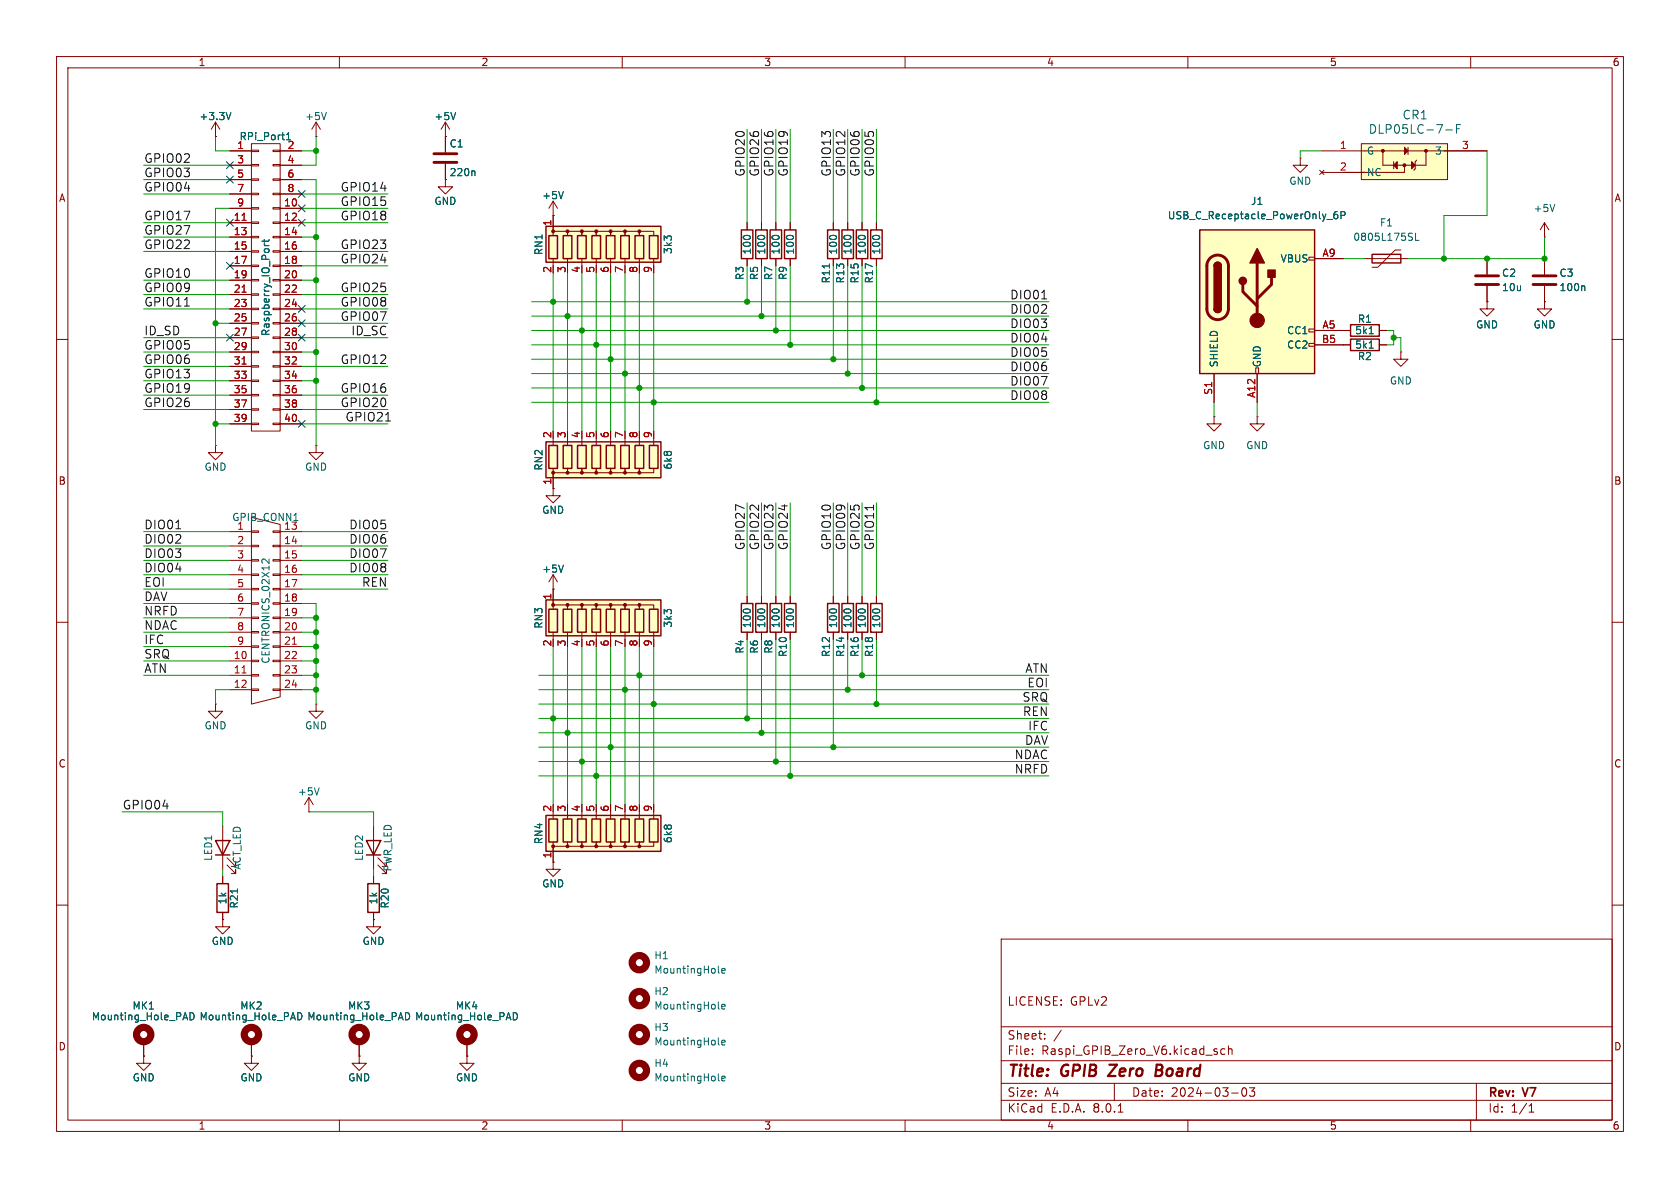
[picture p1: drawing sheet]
<svg xmlns="http://www.w3.org/2000/svg" width="297mm" height="210mm" viewBox="0 0 297 210" stroke-linecap="round" stroke-linejoin="round" font-family="sans-serif">
<g fill="none" stroke="#840000" stroke-width=".18">
<path d="M10 10h277v190h-277zM12 12h273v186h-273zM60 10v2M110 10v2M160 10v2M210 10v2M260 10v2M40.6 26.7h3.8M40.6 36.8h3.8M40.6 39.4h3.8M40.6 29.2h3.8M40.6 31.8h3.8"/>
<path d="M40.6 34.3h3.8M44.4 39.2h1.3v.3h-1.3zM44.4 36.7h1.3v.3h-1.3zM44.4 34.2h1.3v.2h-1.3zM44.4 31.6h1.3v.3h-1.3zM44.4 29.1h1.3v.2h-1.3zM44.4 26.5h1.3v.3h-1.3zM44.4 25.4h5.1v50.8h-5.1zM48.3 39.2h1.2v.3h-1.2zM48.3 36.7h1.2v.3h-1.2zM48.3 34.2h1.2v.2h-1.2zM48.3 31.6h1.2v.3h-1.2z"/>
<path d="M48.3 29.1h1.2v.2h-1.2zM48.3 26.5h1.2v.3h-1.2zM49.5 26.7h3.8M49.5 36.8h3.8M49.5 39.4h3.8M49.5 29.2h3.8M49.5 31.8h3.8M49.5 34.3h3.8M134.6 39.4v1.2M10 60h2M40.6 41.9h3.8M40.6 44.5h3.8"/>
<path d="M40.6 47h3.8M40.6 49.5h3.8M40.6 52.1h3.8M40.6 54.6h3.8M40.6 57.2h3.8M40.6 59.7h3.8M44.4 59.6h1.3v.2h-1.3zM44.4 57h1.3v.3h-1.3zM44.4 54.5h1.3v.2h-1.3zM44.4 51.9h1.3v.3h-1.3zM44.4 49.4h1.3v.3h-1.3zM44.4 46.9h1.3v.2h-1.3z"/>
<path d="M44.4 44.3h1.3v.3h-1.3zM44.4 41.8h1.3v.2h-1.3zM48.3 59.6h1.2v.2h-1.2zM48.3 57h1.2v.3h-1.2zM48.3 54.5h1.2v.2h-1.2zM48.3 51.9h1.2v.3h-1.2zM48.3 49.4h1.2v.3h-1.2zM48.3 46.9h1.2v.2h-1.2zM48.3 44.3h1.2v.3h-1.2zM48.3 41.8h1.2v.2h-1.2zM49.5 41.9h3.8M49.5 44.5h3.8"/>
<path d="M49.5 47h3.8M49.5 49.5h3.8M49.5 52.1h3.8M49.5 54.6h3.8M49.5 57.2h3.8M49.5 59.7h3.8M134.6 45.7v1.3M285 60h2M40.6 62.2h3.8M40.6 64.8h3.8M40.6 67.3h3.8M40.6 69.9h3.8"/>
<path d="M40.6 72.4h3.8M40.6 74.9h3.8M44.4 74.8h1.3v.3h-1.3zM44.4 72.3h1.3v.2h-1.3zM44.4 69.7h1.3v.3h-1.3zM44.4 67.2h1.3v.2h-1.3zM44.4 64.6h1.3v.3h-1.3zM44.4 62.1h1.3v.3h-1.3zM48.3 74.8h1.2v.3h-1.2zM48.3 72.3h1.2v.2h-1.2zM48.3 69.7h1.2v.3h-1.2zM48.3 67.2h1.2v.2h-1.2z"/>
<path d="M48.3 64.6h1.2v.3h-1.2zM48.3 62.1h1.2v.3h-1.2zM49.5 62.2h3.8M49.5 64.8h3.8M49.5 67.3h3.8M49.5 69.9h3.8M49.5 72.4h3.8M49.5 74.9h3.8M10 110h2M285 110h2M10 160h2M97.8 152.4v1.3h1.3l-1.3 1.2-1.3-1.2h1.3"/>
<path d="M97.8 152.4h.1M285 160h2M177 166h108v32h-108zM25.4 186.7v1.3h1.3l-1.3 1.2-1.3-1.2h1.3M25.4 186.7h.1M25.4 184.2v2.5M44.4 186.7v1.3h1.3l-1.3 1.2-1.2-1.2h1.2M44.4 186.7h.1M44.4 184.2v2.5M60 198v2M63.5 186.7v1.3h1.3l-1.3 1.2-1.3-1.2h1.3M63.5 186.7h.1"/>
<path d="M63.5 184.2v2.5M82.5 186.7v1.3h1.3l-1.3 1.2-1.2-1.2h1.2M82.5 186.7h.1M82.5 184.2v2.5M110 198v2M160 198v2M177 194.5h108M177 191.5h108M177 187.5h108M177 181.5h108M182.5 186.3v.1M182.5 185.5v.1"/>
<path d="M184.7 183.6v.1M184.7 182.8v.1M187.6 182.1l-1.3 2M197 191.5v3M197.7 196.6h.8M210 198v2M215.2 186v.3M216.5 185.5l-.4-.1-.3 .3v.4l.2 .2h.5M217.2 185.5l.2-.1 .3 .1 .1 .9M217.2 184.9v1.5M217.7 193.2h1.2M219.7 192.4l.2-.1a.81 .81 0 0 1 .6 .6 .81 .81 0 0 1-.3 .8l-.2 .1a.81 .81 0 0 1-.3-1.4z"/>
<path d="M220.9 192.3h.9l-.5 .6 .4 .1v.7l-.2 .1h-.4l-.2-.1M260 198v2M261 191.5v6.5M270.3 196.6h.9M270.3 195.5l.4-.4v1.5"/>
</g>
<path d="M197.5 188.2l-1.6 2h1.3M204.4 189.2h.7M205.1 189.2l.2 .1M205.2 188.2h-.7l-.2 2 .9-.1M205.3 189.1l-.2 .1" fill="none" stroke="#840000" stroke-width=".4"/>
<path d="M133.6 40.6h2v5.1h-2z" fill="none" stroke="#840000" stroke-width=".25"/>
<path d="M42.8 39h.7M42.8 51.7h.7M42.8 64.4h.7" fill="none" stroke="#a90000" stroke-width=".18"/>
<g fill="none" stroke="#006464" stroke-width=".18">
<path d="M50.6 23.8l.4-.4v1.3M46.7 43.4h.9M46.7 43.1l.3 .3M46.7 42.3v.5M47.6 42.3l-.2 .3h-1.1M33.6 179a.64 .64 0 0 1 .7 .6 .64 .64 0 0 1-.7 .7zM52.6 179a.64 .64 0 0 1 .8 .6 .64 .64 0 0 1-.8 .7zM71.7 179a.64 .64 0 0 1 .7 .6 .64 .64 0 0 1-.7 .7zM90.7 179a.64 .64 0 0 1 .8 .6 .64 .64 0 0 1-.8 .7zM127 178.2l.2 .2M127.6 178l.6-.2-.1-.2-.3-.1-.2 .2 .1 .6h.4M127 190.9l.2 .2"/>
<path d="M127.6 190.7l.6-.2-.1-.2-.3-.1-.2 .2 .1 .6h.4"/>
</g>
<g fill="none" stroke="#840000" stroke-width="1.3">
<circle cx="113" cy="176.5" r="1.27"/>
<circle cx="25.4" cy="182.9" r="1.27"/>
<circle cx="44.4" cy="182.9" r="1.27"/>
<circle cx="63.5" cy="182.9" r="1.27"/>
<circle cx="82.5" cy="182.9" r="1.27"/>
<circle cx="113" cy="189.2" r="1.27"/>
</g>
<path d="M96.5 144.1h20.3v6.4h-20.3z" fill="#ffffc2"/>
<g fill="none" stroke="#840000" stroke-width=".25">
<path d="M38.1 148.6h2.5l-1.2 2.5zM38.1 151.1h2.5M38.4 156.2h2v5.1h-2zM64.8 148.6h2.5l-1.3 2.5zM64.8 151.1h2.5M65 156.2h2.1v5.1h-2.1zM96.5 144.1h20.3v6.4h-20.3zM97 144.8h1.6v4h-1.6zM99.6 144.8h1.5v4h-1.5zM102.1 144.8h1.5v4h-1.5zM104.6 144.8h1.6v4h-1.6zM107.2 144.8h1.5v4h-1.5z"/>
<path d="M109.7 144.8h1.6v4h-1.6zM112.3 144.8h1.5v4h-1.5zM114.8 144.8h1.5v4h-1.5z"/>
</g>
<g fill="#840000" stroke="#840000" stroke-width=".18">
<circle cx="97.8" cy="149.6" r=".25"/>
<circle cx="100.3" cy="149.6" r=".25"/>
<circle cx="102.9" cy="149.6" r=".25"/>
<circle cx="105.4" cy="149.6" r=".25"/>
<circle cx="107.9" cy="149.6" r=".25"/>
<circle cx="110.5" cy="149.6" r=".25"/>
<circle cx="113" cy="149.6" r=".25"/>
</g>
<g fill="none" stroke="#840000" stroke-width=".18">
<path d="M38.1 24.1h.1M38.1 21.6l-.8 1.3M38.1 21.6v2.5M38.1 21.6l.8 1.3M55.9 24.1h.1M55.9 21.6l-.8 1.3M55.9 21.6v2.5M55.9 21.6l.7 1.3M78.7 24.1h.1M78.7 31.8v1.2h1.3l-1.3 1.3-1.2-1.3h1.2M78.7 31.8h.1M78.7 21.6l-.7 1.3"/>
<path d="M78.7 21.6v5.3M78.7 29v2.8M78.7 21.6l.8 1.3M97.8 104.1h.1M97.8 101.6v2.5M97.8 101.6l-.8 1.3M97.8 101.6l.8 1.3M39.4 146.1v7.6M39.4 154.9v1.3M40.1 152.9l1.6 1.5v-.7v.7h-.8M40.1 151.6l1.6 1.6v-.8v.8h-.8M54.6 143.5h.1"/>
<path d="M54.6 141l-.8 1.2M54.6 141v2.5M54.6 141l.8 1.2M66 146.1v7.6M66 154.9v1.3M66.8 152.9l1.5 1.5v-.7v.7h-.7M66.8 151.6l1.5 1.6v-.8v.8h-.7M97.8 148.8v.8h2.5v-.8v.8h2.6v-.8v.8h2.5v-.8v.8h2.5v-.8v.8h2.6v-.8v.8h2.5v-.8v.8h2.6v-.8M97.8 143.5v1.3M97.8 149.9v2.5M100.3 143.5v1.3M102.9 143.5v1.3"/>
<path d="M105.4 143.5v1.3M107.9 143.5v1.3M110.5 143.5v1.3M113 143.5v1.3M115.6 143.5v1.3M39.4 162.6v1.2h1.2l-1.2 1.3-1.3-1.3h1.3M39.4 162.6h.1M39.4 161.3v1.3M66 162.6v1.2h1.3l-1.3 1.3-1.2-1.3h1.2M66 162.6h.1M66 161.3v1.3"/>
</g>
<g fill="none" stroke="#840000" stroke-width="1.3">
<circle cx="113" cy="170.2" r="1.27"/>
<circle cx="113" cy="182.9" r="1.27"/>
</g>
<path d="M40.8 19.9l-.4 1.3M57.7 19.9l-.4 1.3M80.6 19.9l-.5 1.3M83.8 30.2l.2 .2v.7M99.6 99.9l-.4 1.3M56.4 139.3l-.4 1.2M42 157.1v.8M127 171.8l.2 .2M127.6 171.6l.6-.1-.1-.3h-.3l-.2 .2 .1 .6h.4M127 184.5l.2 .2M127.6 184.3l.6-.1-.1-.3h-.3l-.2 .2 .1 .6h.4" fill="none" stroke="#006464" stroke-width=".18"/>
<path d="M76.7 28.7h4.1M76.7 27.2h4.1" fill="none" stroke="#840000" stroke-width=".51"/>
<path d="M96.5 106h20.3v6.4h-20.3z" fill="#ffffc2"/>
<path d="M96.5 106h20.3v6.4h-20.3zM97 107.7h1.6v4.1h-1.6zM99.6 107.7h1.5v4.1h-1.5zM102.1 107.7h1.5v4.1h-1.5zM104.6 107.7h1.6v4.1h-1.6zM107.2 107.7h1.5v4.1h-1.5zM109.7 107.7h1.6v4.1h-1.6zM112.3 107.7h1.5v4.1h-1.5zM114.8 107.7h1.5v4.1h-1.5z" fill="none" stroke="#840000" stroke-width=".25"/>
<g fill="#840000" stroke="#840000" stroke-width=".18">
<circle cx="97.8" cy="106.9" r=".25"/>
<circle cx="100.3" cy="106.9" r=".25"/>
<circle cx="102.9" cy="106.9" r=".25"/>
<circle cx="105.4" cy="106.9" r=".25"/>
<circle cx="107.9" cy="106.9" r=".25"/>
<circle cx="110.5" cy="106.9" r=".25"/>
<circle cx="113" cy="106.9" r=".25"/>
</g>
<path d="M97.8 86.4v1.2h1.3l-1.3 1.3-1.3-1.3h1.3M97.8 86.4h.1M97.8 107.7v-.8h2.5v.8v-.8h2.6v.8v-.8h2.5v.8v-.8h2.5v.8v-.8h2.6v.8v-.8h2.5v.8v-.8h2.6v.8M97.8 104.1v2.6M97.8 111.8v1.2M100.3 111.8v1.2M102.9 111.8v1.2M105.4 111.8v1.2M107.9 111.8v1.2M110.5 111.8v1.2M113 111.8v1.2M115.6 111.8v1.2" fill="none" stroke="#840000" stroke-width=".18"/>
<path d="M96.5 78.1h20.3v6.4h-20.3z" fill="#ffffc2"/>
<path d="M96.5 78.1h20.3v6.4h-20.3zM97 78.7h1.6v4.1h-1.6zM99.6 78.7h1.5v4.1h-1.5zM102.1 78.7h1.5v4.1h-1.5zM104.6 78.7h1.6v4.1h-1.6zM107.2 78.7h1.5v4.1h-1.5zM109.7 78.7h1.6v4.1h-1.6zM112.3 78.7h1.5v4.1h-1.5zM114.8 78.7h1.5v4.1h-1.5z" fill="none" stroke="#840000" stroke-width=".25"/>
<g fill="#840000" stroke="#840000" stroke-width=".18">
<circle cx="97.8" cy="83.6" r=".25"/>
<circle cx="100.3" cy="83.6" r=".25"/>
<circle cx="102.9" cy="83.6" r=".25"/>
<circle cx="105.4" cy="83.6" r=".25"/>
<circle cx="107.9" cy="83.6" r=".25"/>
<circle cx="110.5" cy="83.6" r=".25"/>
<circle cx="113" cy="83.6" r=".25"/>
</g>
<g fill="none" stroke="#840000" stroke-width=".18">
<path d="M97.8 38.1h.1M97.8 35.6v2.5M97.8 35.6l-.8 1.2M97.8 35.6l.8 1.2M97.8 77.5v1.2M100.3 77.5v1.2M102.9 77.5v1.2M105.4 77.5v1.2M107.9 77.5v1.2M110.5 77.5v1.2M113 77.5v1.2M115.6 77.5v1.2"/>
<path d="M97.8 82.8v.8h2.5v-.8v.8h2.6v-.8v.8h2.5v-.8v.8h2.5v-.8v.8h2.6v-.8v.8h2.5v-.8v.8h2.6v-.8M97.8 83.8v2.6"/>
</g>
<path d="M99.6 33.9l-.4 1.2" fill="none" stroke="#006464" stroke-width=".18"/>
<path d="M96.5 40h20.3v6.4h-20.3z" fill="#ffffc2"/>
<path d="M96.5 40h20.3v6.4h-20.3zM97 41.7h1.6v4h-1.6zM99.6 41.7h1.5v4h-1.5zM102.1 41.7h1.5v4h-1.5zM104.6 41.7h1.6v4h-1.6zM107.2 41.7h1.5v4h-1.5zM109.7 41.7h1.6v4h-1.6zM112.3 41.7h1.5v4h-1.5zM114.8 41.7h1.5v4h-1.5zM138.7 40.6h2v5.1h-2zM153.9 40.6h2.1v5.1h-2.1z" fill="none" stroke="#840000" stroke-width=".25"/>
<g fill="#840000" stroke="#840000" stroke-width=".18">
<circle cx="97.8" cy="40.9" r=".25"/>
<circle cx="100.3" cy="40.9" r=".25"/>
<circle cx="102.9" cy="40.9" r=".25"/>
<circle cx="105.4" cy="40.9" r=".25"/>
<circle cx="107.9" cy="40.9" r=".25"/>
<circle cx="110.5" cy="40.9" r=".25"/>
<circle cx="113" cy="40.9" r=".25"/>
</g>
<g fill="none" stroke="#840000" stroke-width=".18">
<path d="M97.8 38.1v2.5M139.7 39.4v1.2M154.9 39.4v1.2M97.8 41.7v-.8h2.5v.8v-.8h2.6v.8v-.8h2.5v.8v-.8h2.5v.8v-.8h2.6v.8v-.8h2.5v.8v-.8h2.6v.8M97.8 45.7v1.3M100.3 45.7v1.3M102.9 45.7v1.3M105.4 45.7v1.3M107.9 45.7v1.3M110.5 45.7v1.3M113 45.7v1.3M115.6 45.7v1.3"/>
<path d="M139.7 45.7v1.3M154.9 45.7v1.3M262.9 53.3v1.3h1.3l-1.3 1.3-1.3-1.3h1.3M262.9 53.3h.1M262.9 45.7v2.8M262.9 50.5v2.8M38.1 78.7v1.3h1.3l-1.3 1.3-1.3-1.3h1.3M38.1 78.7h.1M55.9 78.7v1.3h1.2l-1.2 1.3-1.3-1.3h1.3M55.9 78.7h.1M214.6 73.7v1.2h1.3l-1.3 1.3-1.2-1.3h1.2M214.6 73.7h.1"/>
<path d="M40.6 94h3.8M40.6 96.5h3.8M40.6 99.1h3.8M44.4 98.9h1.3v.3h-1.3zM44.4 96.4h1.3v.2h-1.3zM44.4 93.9h1.3v.2h-1.3zM44.4 91.4l5.1 1.3v30.5l-5.1 1.3zM48.3 98.9h1.2v.3h-1.2zM48.3 96.4h1.2v.2h-1.2zM48.3 93.9h1.2v.2h-1.2zM49.5 94h3.8M49.5 96.5h3.8"/>
<path d="M49.5 99.1h3.8M40.6 116.8h3.8M40.6 119.4h3.8M40.6 101.6h3.8M40.6 104.1h3.8M40.6 106.7h3.8M40.6 109.2h3.8M40.6 111.8h3.8M40.6 114.3h3.8M44.4 119.3h1.3v.2h-1.3zM44.4 116.7h1.3v.3h-1.3zM44.4 114.2h1.3v.2h-1.3z"/>
<path d="M44.4 111.6h1.3v.3h-1.3zM44.4 109.1h1.3v.2h-1.3zM44.4 106.6h1.3v.2h-1.3zM44.4 104h1.3v.3h-1.3zM44.4 101.5h1.3v.2h-1.3zM48.3 119.3h1.2v.2h-1.2zM48.3 116.7h1.2v.3h-1.2zM48.3 114.2h1.2v.2h-1.2zM48.3 111.6h1.2v.3h-1.2zM48.3 109.1h1.2v.2h-1.2zM48.3 106.6h1.2v.2h-1.2zM48.3 104h1.2v.3h-1.2z"/>
<path d="M48.3 101.5h1.2v.2h-1.2zM49.5 116.8h3.8M49.5 119.4h3.8M49.5 101.6h3.8M49.5 104.1h3.8M49.5 106.7h3.8M49.5 109.2h3.8M49.5 111.8h3.8M49.5 114.3h3.8M38.1 124.5v1.2h1.3l-1.3 1.3-1.3-1.3h1.3M38.1 124.5h.1M40.6 121.9h3.8"/>
<path d="M44.4 121.8h1.3v.2h-1.3zM48.3 121.8h1.2v.2h-1.2zM49.5 121.9h3.8M55.9 124.5v1.2h1.2l-1.2 1.3-1.3-1.3h1.3M55.9 124.5h.1"/>
</g>
<path d="M42.8 119h.7M51.7 113.9h.7" fill="none" stroke="#a90000" stroke-width=".18"/>
<path d="M47.6 98.8v.8l-.9-.8-.3 .1-.1 .5M51.9 92h.8" fill="none" stroke="#006464" stroke-width=".18"/>
<path d="M260.9 50.3h4M260.9 48.8h4" fill="none" stroke="#840000" stroke-width=".51"/>
<path d="M212.1 40.6h20.3v25.4h-20.3z" fill="#ffffc2"/>
<g fill="none" stroke="#840000" stroke-width=".18">
<path d="M132.1 39.4v1.2M137.2 39.4v1.2M147.3 39.4v1.2M149.9 39.4v1.2M152.4 39.4v1.2M132.1 45.7v1.3M137.2 45.7v1.3M147.3 45.7v1.3M149.9 45.7v1.3M152.4 45.7v1.3M231.4 58.2h1v.5h-1zM231.4 45.5h1v.5h-1z"/>
<path d="M232.4 58.4h6.4M232.4 45.7h5.1M241.3 45.7h7.6M243.8 58.4h1.3M247.6 44.2h-1l-3 3h-1M214.6 66v5.1M222 65h.5v1h-.5zM222.2 73.7v1.2h1.3l-1.3 1.3-1.2-1.3h1.2M222.2 73.7h.1M222.2 66v5.1M231.4 60.7h1v.5h-1zM232.4 61h6.4"/>
<path d="M243.8 61h1.3M247.6 62.2v1.3h1.3l-1.3 1.3-1.2-1.3h1.2M247.6 62.2h.1M132.1 105.4v1.3M132.1 111.8v1.2M134.6 105.4v1.3M134.6 111.8v1.2M137.2 105.4v1.3M137.2 111.8v1.2M139.7 105.4v1.3M139.7 111.8v1.2M147.3 105.4v1.3"/>
<path d="M147.3 111.8v1.2M149.9 105.4v1.3M149.9 111.8v1.2M152.4 105.4v1.3M152.4 111.8v1.2M154.9 105.4v1.3M154.9 111.8v1.2"/>
</g>
<g fill="none" stroke="#840000" stroke-width=".25">
<path d="M131.1 40.6h2v5.1h-2zM136.1 40.6h2.1v5.1h-2.1zM146.3 40.6h2v5.1h-2zM148.8 40.6h2.1v5.1h-2.1zM151.4 40.6h2v5.1h-2zM212.1 40.6h20.3v25.4h-20.3zM214.6 54.6a.64 .64 0 0 0 .7 .6 .64 .64 0 0 0 .6-.6M214.6 47a.64 .64 0 0 1 .7-.6 .64 .64 0 0 1 .6 .6M238.8 59.9h5v2.1h-5zM238.8 57.4h5v2h-5zM242.6 45h5v1.5h-5zM131.1 106.7h2v5.1h-2z"/>
<path d="M133.6 106.7h2v5.1h-2zM136.1 106.7h2.1v5.1h-2.1zM138.7 106.7h2v5.1h-2zM146.3 106.7h2v5.1h-2zM148.8 106.7h2.1v5.1h-2.1zM151.4 106.7h2v5.1h-2zM153.9 106.7h2.1v5.1h-2.1z"/>
</g>
<path d="M213.9 45.7a1.91 1.91 0 0 1 2.1-.5 1.91 1.91 0 0 1 1.2 1.8v7.6a1.91 1.91 0 0 1-1.9 1.9 1.91 1.91 0 0 1-1.9-1.9v-7.8l.1-.6zM219.7 50.3v1.3l2.5 2.5M222.2 46.5v10.1M224.8 49v1.3l-2.6 2.5" fill="none" stroke="#840000" stroke-width=".51"/>
<g fill="#840000" stroke="#840000" stroke-width=".25">
<path d="M214.6 54.6h1.3a.64 .64 0 0 1-.6 .6 .64 .64 0 0 1-.7-.6z"/>
<path d="M214.6 47h1.3v7.6h-1.3z"/>
<path d="M214.8 46.5a.64 .64 0 0 1 .7-.1 .64 .64 0 0 1 .4 .6h-1.3z"/>
<path d="M222.2 43.9l1.3 2.6h-2.5z"/>
<path d="M224.2 47.8h1.2v1.2h-1.2z"/>
<circle cx="219.7" cy="49.7" r=".63"/>
</g>
<circle cx="222.2" cy="56.6" r="1.27" fill="#840000" stroke="#840000" stroke-width=".18"/>
<path d="M234.6 38.8h1M236.4 37.4l-.4 .1a.86 .86 0 0 0 0 1.2l.5-.1v-.5l-.2-.2-.4 .1-.1 .1M237.1 38.1l.6-.1 .1-.2-.1-.3-.6-.1v1.3M146.6 46.7v.7M242.1 59h.7M250.3 41.2v1.3h.6M242.1 61.5h.7" fill="none" stroke="#006464" stroke-width=".18"/>
<path d="M240.7 25.4h15.2v6.4h-15.2z" fill="#ffffc2"/>
<g fill="none" stroke="#840000" stroke-width=".18">
<path d="M38.1 24.1h.1M40.6 26.7h3.8M40.6 29.2h3.8M40.6 36.8h3.8M40.6 39.4h3.8M40.6 31.8h3.8M40.6 34.3h3.8M49.5 26.7h3.8M49.5 29.2h3.8M49.5 36.8h3.8M49.5 39.4h3.8M49.5 31.8h3.8"/>
<path d="M49.5 34.3h3.8M78.7 31.8h.1M78.7 24.1h.1M78.7 24.1v2.8M78.7 29v2.8M97.8 38.1h.1M97.8 38.1v2.5M132.1 39.4v1.2M134.6 39.4v1.2M137.2 39.4v1.2M139.7 39.4v1.2M147.3 39.4v1.2"/>
<path d="M149.9 39.4v1.2M152.4 39.4v1.2M154.9 39.4v1.2M229.9 27.9v1.3h1.2l-1.2 1.3-1.3-1.3h1.3M229.9 27.9h.1M233.3 30.1l.8 .8M233.7 26.7h29.2M234.1 30.1l-.8 .8M240.7 25.4h15.2v6.4h-15.2zM244.5 26.7v2.5h7.6v-2.5M246.4 28.6v1.2M248.3 29.2v1.3h-14.6"/>
<path d="M248.9 26v1.3M250.4 28.3l-.2 .3v1.2l-.3 .3M273 39.4v2.5M273 39.4l-.7 1.2M273 39.4l.8 1.2M40.6 41.9h3.8M40.6 44.5h3.8M40.6 47h3.8M40.6 49.5h3.8M40.6 52.1h3.8M40.6 54.6h3.8M40.6 57.2h3.8"/>
<path d="M40.6 59.7h3.8M49.5 41.9h3.8M49.5 44.5h3.8M49.5 47h3.8M49.5 49.5h3.8M49.5 52.1h3.8M49.5 54.6h3.8M49.5 57.2h3.8M49.5 59.7h3.8M132.1 45.7v1.3M134.6 45.7v1.3M137.2 45.7v1.3"/>
<path d="M139.7 45.7v1.3M147.3 45.7v1.3M149.9 45.7v1.3M152.4 45.7v1.3M154.9 45.7v1.3M232.4 58.4h6.4M232.4 45.7h5.1M243.8 58.4h1.3M262.9 53.3h.1M262.9 45.7v2.8M262.9 50.5v2.8M273 41.9h.1"/>
<path d="M273 53.3v1.3h1.3l-1.3 1.3-1.2-1.3h1.2M273 53.3h.1M273 45.7v2.8M273 50.5v2.8M40.6 62.2h3.8M40.6 64.8h3.8M40.6 67.3h3.8M40.6 69.9h3.8M40.6 72.4h3.8M40.6 74.9h3.8M49.5 62.2h3.8M49.5 64.8h3.8"/>
<path d="M49.5 67.3h3.8M49.5 69.9h3.8M49.5 72.4h3.8M49.5 74.9h3.8M214.6 66v5.1M222.2 66v5.1M232.4 61h6.4M243.8 61h1.3M97.8 86.4h.1M97.8 83.8v2.6M97.8 104.1h.1M97.8 104.1v2.6"/>
<path d="M132.1 105.4v1.3M132.1 111.8v1.2M134.6 105.4v1.3M134.6 111.8v1.2M137.2 105.4v1.3M137.2 111.8v1.2M139.7 105.4v1.3M139.7 111.8v1.2M147.3 105.4v1.3M147.3 111.8v1.2M149.9 105.4v1.3M149.9 111.8v1.2"/>
<path d="M152.4 105.4v1.3M152.4 111.8v1.2M154.9 105.4v1.3M154.9 111.8v1.2M39.4 154.9v1.3M66 154.9v1.3M97.8 152.4h.1M97.8 149.9v2.5M39.4 162.6h.1M39.4 161.3v1.3M66 162.6h.1M66 161.3v1.3"/>
<path d="M25.4 186.7h.1M25.4 184.2v2.5M44.4 186.7h.1M44.4 184.2v2.5M63.5 186.7h.1M63.5 184.2v2.5M82.5 186.7h.1M82.5 184.2v2.5"/>
</g>
<g fill="#840000" stroke="#840000" stroke-width=".18">
<path d="M248.3 26l.6 .7-.6 .6z"/>
<path d="M249.6 28.6l.6 .6-.6 .6z"/>
<path d="M246.4 29.2l.6-.6v1.2z"/>
<circle cx="244.5" cy="26.7" r=".25"/>
<circle cx="248.3" cy="29.2" r=".25"/>
<circle cx="252.1" cy="26.7" r=".25"/>
</g>
<g fill="none" stroke="#006464" stroke-width=".18">
<path d="M40.8 19.9l-.4 1.3M80.6 19.9l-.5 1.3M50.6 23.8l.4-.4v1.3M83.8 30.2l.2 .2v.7M99.6 33.9l-.4 1.2M234.6 38.8h1M236.4 37.4l-.4 .1a.86 .86 0 0 0 0 1.2l.5-.1v-.5l-.2-.2-.4 .1-.1 .1M237.1 38.1l.6-.1 .1-.2-.1-.3-.6-.1v1.3M255.6 23h1.2M257.5 22.8h.5M258.2 22h-.7v1.6M274.9 36.1l-.5 1.3"/>
<path d="M46.7 43.4h.9M46.7 43.1l.3 .3M46.7 42.3v.5M47.6 42.3l-.2 .3h-1.1M146.6 46.7v.7M242.1 59h.7M280 50.5l.2 .2v.7M242.1 61.5h.7M99.6 99.9l-.4 1.3M42 157.1v.8M33.6 179a.64 .64 0 0 1 .7 .6 .64 .64 0 0 1-.7 .7zM52.6 179a.64 .64 0 0 1 .8 .6 .64 .64 0 0 1-.8 .7z"/>
<path d="M71.7 179a.64 .64 0 0 1 .7 .6 .64 .64 0 0 1-.7 .7zM90.7 179a.64 .64 0 0 1 .8 .6 .64 .64 0 0 1-.8 .7z"/>
</g>
<path d="M271 50.3h4.1M271 48.8h4.1" fill="none" stroke="#840000" stroke-width=".51"/>
<path d="M32.6 54.1h.9M184.2 52.8h.8M68.2 74.4h.8M31.1 93.5h.9M154.4 89.3v.9" fill="none" stroke="#0f0f0f" stroke-width=".18"/>
<g fill="none" stroke="#009600" stroke-width=".18">
<path d="M25.4 31.8h15.2M25.4 29.2h15.2M25.4 34.3h15.2M25.4 39.4h15.2M38.1 24.1v2.6h2.5M40.6 36.8h-2.5v41.9M53.3 31.8h2.6v46.9M53.3 26.7h2.6M53.3 34.3h15.3M53.3 39.4h15.3M53.3 36.8h15.3M55.9 24.1v5.1h-2.6"/>
<path d="M132.1 22.9v16.5M134.6 22.9v16.5M137.2 22.9v16.5M139.7 22.9v16.5M147.3 22.9v16.5M149.9 22.9v16.5M152.4 22.9v16.5M154.9 22.9v16.5M233.7 26.7h-3.8v1.2M262.9 26.7v11.4h-7.6v7.6M25.4 59.7h15.2M25.4 41.9h15.2"/>
<path d="M25.4 44.5h15.2M25.4 54.6h15.2M25.4 49.5h15.2M25.4 52.1h15.2M38.1 57.2h2.5M53.3 59.7h15.3M53.3 41.9h2.6M53.3 44.5h15.3M53.3 57.2h15.3M53.3 54.6h15.3M53.3 47h15.3M53.3 49.5h2.6"/>
<path d="M53.3 52.1h15.3M94 53.3h91.4M94 58.4h91.4M94 55.9h91.4M97.8 48.3v27.9M100.3 48.3v27.9M102.9 48.3v27.9M105.4 48.3v27.9M107.9 48.3v27.9M110.5 48.3v27.9M113 48.3v27.9M115.6 48.3v27.9"/>
<path d="M132.1 47v6.3M134.6 47v8.9M137.2 47v11.4M139.7 47v14M147.3 47v16.5M149.9 47v19M152.4 47v21.6M154.9 47v24.1M237.5 45.7h3.8M245.1 58.4h1.3v2.6h-1.3M246.4 59.7h1.2v2.5M273 41.9v3.8h-24.1"/>
<path d="M25.4 67.3h15.2M25.4 69.9h15.2M25.4 62.2h15.2M25.4 64.8h15.2M25.4 72.4h15.2M38.1 74.9h2.5M53.3 74.9h15.3M53.3 67.3h2.6M53.3 69.9h15.3M53.3 62.2h2.6M53.3 64.8h15.3M53.3 72.4h15.3"/>
<path d="M94 61h91.4M94 66h91.4M94 63.5h91.4M94 71.1h91.4M94 68.6h91.4M214.6 71.1v2.6M222.2 71.1v2.6M25.4 99.1h15.2M25.4 96.5h15.2M25.4 94h15.2M53.3 99.1h15.3M53.3 96.5h15.3"/>
<path d="M53.3 94h15.3M132.1 88.9v16.5M134.6 88.9v16.5M137.2 88.9v16.5M139.7 88.9v16.5M147.3 88.9v16.5M149.9 88.9v16.5M152.4 88.9v16.5M154.9 88.9v16.5M25.4 119.4h15.2M25.4 104.1h15.2M25.4 106.7h15.2"/>
<path d="M25.4 109.2h15.2M25.4 111.8h15.2M25.4 101.6h15.2M25.4 116.8h15.2M25.4 114.3h15.2M53.3 119.4h2.6M53.3 106.7h2.6v17.8M53.3 104.1h15.3M53.3 109.2h2.6M53.3 111.8h2.6M53.3 101.6h15.3M53.3 116.8h2.6"/>
<path d="M53.3 114.3h2.6M95.2 119.4h90.2M97.8 114.3v27.9M100.3 114.3v27.9M102.9 114.3v27.9M105.4 114.3v27.9M107.9 114.3v27.9M110.5 114.3v27.9M113 114.3v27.9M115.6 114.3v27.9M132.1 113v14M134.6 113v16.5"/>
<path d="M137.2 113v21.6M139.7 113v24.2M147.3 113v19.1M149.9 113v8.9M152.4 113v6.4M154.9 113v11.5M40.6 121.9h-2.5v2.6M53.3 121.9h2.6M95.2 137.2h90.2M95.2 121.9h90.2M95.2 124.5h90.2M95.2 127h90.2"/>
<path d="M95.2 129.5h90.2M95.2 134.6h90.2M95.2 132.1h90.2M21.6 143.5h17.8v2.6M39.4 153.7v1.2M54.6 143.5h11.4v2.6M66 153.7v1.2"/>
</g>
<g fill="none" stroke="#000084" stroke-width=".18">
<path d="M40 31.1l1.2 1.3M40 38.8l1.2 1.2M40 28.6l1.2 1.2M41.2 31.1l-1.2 1.3M41.2 38.8l-1.2 1.2M41.2 28.6l-1.2 1.2M52.7 38.8l1.2 1.2M52.7 33.7l1.2 1.2M52.7 36.2l1.2 1.2M53.9 33.7l-1.2 1.2M53.9 38.8l-1.2 1.2M53.9 36.2l-1.2 1.2"/>
<path d="M40 59.1l1.2 1.2M40 46.4l1.2 1.2M41.2 59.1l-1.2 1.2M41.2 46.4l-1.2 1.2M52.7 59.1l1.2 1.2M52.7 56.5l1.2 1.3M52.7 54l1.2 1.2M53.9 59.1l-1.2 1.2M53.9 56.5l-1.2 1.3M53.9 54l-1.2 1.2M52.7 74.3l1.2 1.2M53.9 74.3l-1.2 1.2"/>
</g>
<path d="M42.8 39h.7M42.8 51.7h.7M42.8 64.4h.7" fill="none" stroke="#a90000" stroke-width=".18"/>
<g fill="#009600" stroke="#009600" stroke-width=".18">
<circle cx="100.3" cy="129.5" r=".46"/>
<circle cx="134.6" cy="129.5" r=".46"/>
<circle cx="147.3" cy="132.1" r=".46"/>
<circle cx="139.7" cy="137.2" r=".46"/>
<circle cx="137.2" cy="134.6" r=".46"/>
<circle cx="105.4" cy="137.2" r=".46"/>
<circle cx="132.1" cy="127" r=".46"/>
<circle cx="110.5" cy="121.9" r=".46"/>
<circle cx="115.6" cy="124.5" r=".46"/>
<circle cx="113" cy="119.4" r=".46"/>
<circle cx="107.9" cy="132.1" r=".46"/>
<circle cx="102.9" cy="134.6" r=".46"/>
<circle cx="97.8" cy="127" r=".46"/>
<circle cx="262.9" cy="45.7" r=".46"/>
<circle cx="255.3" cy="45.7" r=".46"/>
<circle cx="246.4" cy="59.7" r=".46"/>
<circle cx="273" cy="45.7" r=".46"/>
<circle cx="55.9" cy="41.9" r=".46"/>
<circle cx="100.3" cy="55.9" r=".46"/>
<circle cx="102.9" cy="58.4" r=".46"/>
<circle cx="97.8" cy="53.3" r=".46"/>
<circle cx="139.7" cy="61" r=".46"/>
<circle cx="137.2" cy="58.4" r=".46"/>
<circle cx="152.4" cy="68.6" r=".46"/>
<circle cx="149.9" cy="66" r=".46"/>
<circle cx="134.6" cy="55.9" r=".46"/>
<circle cx="147.3" cy="63.5" r=".46"/>
<circle cx="105.4" cy="61" r=".46"/>
<circle cx="107.9" cy="63.5" r=".46"/>
<circle cx="110.5" cy="66" r=".46"/>
<circle cx="132.1" cy="53.3" r=".46"/>
<circle cx="152.4" cy="119.4" r=".46"/>
<circle cx="154.9" cy="124.5" r=".46"/>
<circle cx="149.9" cy="121.9" r=".46"/>
<circle cx="154.9" cy="71.1" r=".46"/>
<circle cx="55.9" cy="109.2" r=".46"/>
<circle cx="38.1" cy="74.9" r=".46"/>
<circle cx="38.1" cy="57.2" r=".46"/>
<circle cx="113" cy="68.6" r=".46"/>
<circle cx="115.6" cy="71.1" r=".46"/>
<circle cx="55.9" cy="111.8" r=".46"/>
<circle cx="55.9" cy="114.3" r=".46"/>
<circle cx="55.9" cy="26.7" r=".46"/>
<circle cx="55.9" cy="119.4" r=".46"/>
<circle cx="55.9" cy="121.9" r=".46"/>
<circle cx="55.9" cy="116.8" r=".46"/>
<circle cx="55.9" cy="62.2" r=".46"/>
<circle cx="55.9" cy="49.5" r=".46"/>
<circle cx="55.9" cy="67.3" r=".46"/>
</g>
<g font-size="2.8" fill="#840000">
<text x="178" y="190.9">Title:</text>
<text x="187.7" y="190.9">GPIB</text>
<text x="196.9" y="190.9">Zero</text>
<text x="205.9" y="190.9">Board</text>
</g>
<g font-size="2.1" fill="#006464">
<text x="241.9" y="23.9">DLP05LC-7-F</text>
<text x="247.9" y="21.3">CR1</text>
</g>
<g font-size="2.1" fill="#0f0f0f">
<text x="25.4" y="28.9">GPIO02</text>
<text x="25.4" y="31.4">GPIO03</text>
<text x="25.4" y="34">GPIO04</text>
<text x="60.2" y="34">GPIO14</text>
<text x="131.8" y="31.3" transform="rotate(-90 131.8 31.3)">GPIO20</text>
<text x="134.3" y="31.3" transform="rotate(-90 134.3 31.3)">GPIO26</text>
<text x="136.8" y="31.3" transform="rotate(-90 136.8 31.3)">GPIO16</text>
<text x="139.4" y="31.3" transform="rotate(-90 139.4 31.3)">GPIO19</text>
<text x="147" y="31.3" transform="rotate(-90 147 31.3)">GPIO13</text>
<text x="149.5" y="31.3" transform="rotate(-90 149.5 31.3)">GPIO12</text>
<text x="152.1" y="31.3" transform="rotate(-90 152.1 31.3)">GPIO06</text>
<text x="154.6" y="31.3" transform="rotate(-90 154.6 31.3)">GPIO05</text>
<text x="25.4" y="41.6">GPIO27</text>
<text x="25.4" y="39.1">GPIO17</text>
<text x="60.2" y="39.1">GPIO18</text>
<text x="60.2" y="36.5">GPIO15</text>
<text x="25.4" y="44.1">GPIO22</text>
<text x="60.2" y="46.7">GPIO24</text>
<text x="60.2" y="44.1">GPIO23</text>
<text x="25.4" y="49.2">GPIO10</text>
<text x="25.4" y="51.8">GPIO09</text>
<text x="60.2" y="51.8">GPIO25</text>
<text x="178.5" y="53">DIO01</text>
<text x="25.4" y="59.4">ID_SD</text>
<text x="25.4" y="54.3">GPIO11</text>
<text x="60.2" y="56.8">GPIO07</text>
<text x="60.2" y="54.3">GPIO08</text>
<text x="62" y="59.4">ID_SC</text>
<text x="178.5" y="55.6">DIO02</text>
<text x="178.5" y="58.1">DIO03</text>
<text x="25.4" y="61.9">GPIO05</text>
<text x="25.4" y="64.5">GPIO06</text>
<text x="60.2" y="64.5">GPIO12</text>
<text x="178.5" y="63.2">DIO05</text>
<text x="178.5" y="65.7">DIO06</text>
<text x="178.5" y="60.6">DIO04</text>
<text x="25.4" y="67">GPIO13</text>
<text x="25.4" y="69.5">GPIO19</text>
<text x="60.2" y="69.5">GPIO16</text>
<text x="178.5" y="70.8">DIO08</text>
<text x="178.5" y="68.3">DIO07</text>
<text x="25.4" y="72.1">GPIO26</text>
<text x="60.2" y="72.1">GPIO20</text>
<text x="61" y="74.6">GPIO21</text>
<text x="25.4" y="93.7">DIO01</text>
<text x="61.7" y="93.7">DIO05</text>
<text x="25.4" y="96.2">DIO02</text>
<text x="25.4" y="98.7">DIO03</text>
<text x="25.4" y="101.3">DIO04</text>
<text x="61.7" y="96.2">DIO06</text>
<text x="61.7" y="98.7">DIO07</text>
<text x="61.7" y="101.3">DIO08</text>
<text x="131.8" y="97.3" transform="rotate(-90 131.8 97.3)">GPIO27</text>
<text x="134.3" y="97.3" transform="rotate(-90 134.3 97.3)">GPIO22</text>
<text x="136.8" y="97.3" transform="rotate(-90 136.8 97.3)">GPIO23</text>
<text x="139.4" y="97.3" transform="rotate(-90 139.4 97.3)">GPIO24</text>
<text x="147" y="97.3" transform="rotate(-90 147 97.3)">GPIO10</text>
<text x="149.5" y="97.3" transform="rotate(-90 149.5 97.3)">GPIO09</text>
<text x="152.1" y="97.3" transform="rotate(-90 152.1 97.3)">GPIO25</text>
<text x="154.6" y="97.3" transform="rotate(-90 154.6 97.3)">GPIO11</text>
<text x="25.4" y="103.8">EOI</text>
<text x="25.4" y="106.4">DAV</text>
<text x="63.9" y="103.8">REN</text>
<text x="25.4" y="114">IFC</text>
<text x="25.4" y="108.9">NRFD</text>
<text x="25.4" y="111.4">NDAC</text>
<text x="25.4" y="119.1">ATN</text>
<text x="25.4" y="116.5">SRQ</text>
<text x="181.2" y="119.1">ATN</text>
<text x="180.7" y="124.1">SRQ</text>
<text x="181.6" y="121.6">EOI</text>
<text x="180.8" y="126.7">REN</text>
<text x="181.1" y="131.8">DAV</text>
<text x="181.7" y="129.2">IFC</text>
<text x="179.3" y="134.3">NDAC</text>
<text x="179.3" y="136.8">NRFD</text>
<text x="21.6" y="143.2">GPIO04</text>
</g>
<g font-size="2.1" fill="#840000">
<text x="178" y="178">LICENSE:</text>
<text x="189.2" y="178">GPLv2</text>
<text x="178" y="184">Sheet:</text>
<text x="178" y="186.7">File:</text>
<text x="184.1" y="186.7">Raspi_GPIB_Zero_V6.kicad_sch</text>
<text x="178" y="196.9">KiCad</text>
<text x="178" y="194.1">Size:</text>
<text x="184.7" y="194.1">A4</text>
<text x="185.7" y="196.9">E.D.A.</text>
<text x="193.3" y="196.9">8.0.1</text>
<text x="200" y="194.1">Date:</text>
<text x="207" y="194.1">2024-03-03</text>
<text x="263" y="194.3">Rev:</text>
<text x="263" y="196.9">Id:</text>
<text x="267.1" y="196.9">1/1</text>
<text x="269.4" y="194.3">V7</text>
</g>
<g font-size="1.8" fill="#840000">
<text x="35" y="11.9">1</text>
<text x="85" y="11.9">2</text>
<text x="135" y="11.9">3</text>
<text x="185" y="11.9">4</text>
<text x="235" y="11.9">5</text>
<text x="285" y="11.9">6</text>
<text x="10.3" y="35.9">A</text>
<text x="285.3" y="35.9">A</text>
<text x="10.3" y="85.9">B</text>
<text x="285.3" y="85.9">B</text>
<text x="10.3" y="135.9">C</text>
<text x="285.3" y="135.9">C</text>
<text x="10.3" y="185.9">D</text>
<text x="285.3" y="185.9">D</text>
<text x="35" y="199.9">1</text>
<text x="85" y="199.9">2</text>
<text x="135" y="199.9">3</text>
<text x="185" y="199.9">4</text>
<text x="235" y="199.9">5</text>
<text x="285" y="199.9">6</text>
</g>
<g font-size="1.8" fill="#006464">
<text x="35.2" y="21.4">+3.3V</text>
<text x="53.8" y="21.4">+5V</text>
<text x="76.7" y="21.4">+5V</text>
<text x="42.3" y="25">RPi_Port1</text>
<text x="79.4" y="26.3">C1</text>
<text x="241.6" y="27.5">G</text>
<text x="253.6" y="27.5">3</text>
<text x="79.4" y="31.3">220n</text>
<text x="95.8" y="35.4">+5V</text>
<text x="227.8" y="32.9">GND</text>
<text x="241.6" y="31.3">NC</text>
<text x="76.7" y="36.4">GND</text>
<text x="206.4" y="39">USB_C_Receptacle_PowerOnly_6P</text>
<text x="221.1" y="36.4">J1</text>
<text x="243.9" y="40.2">F1</text>
<text x="271" y="37.7">+5V</text>
<text x="96.1" y="45.2" transform="rotate(-90 96.1 45.2)">RN1</text>
<text x="119" y="45" transform="rotate(-90 119 45)">3k3</text>
<text x="132.9" y="45.1" transform="rotate(-90 132.9 45.1)">100</text>
<text x="135.5" y="45.1" transform="rotate(-90 135.5 45.1)">100</text>
<text x="138" y="45.1" transform="rotate(-90 138 45.1)">100</text>
<text x="140.6" y="45.1" transform="rotate(-90 140.6 45.1)">100</text>
<text x="148.2" y="45.1" transform="rotate(-90 148.2 45.1)">100</text>
<text x="150.7" y="45.1" transform="rotate(-90 150.7 45.1)">100</text>
<text x="153.3" y="45.1" transform="rotate(-90 153.3 45.1)">100</text>
<text x="155.8" y="45.1" transform="rotate(-90 155.8 45.1)">100</text>
<text x="226.3" y="46.6">VBUS</text>
<text x="239.1" y="42.8">0805L175SL</text>
<text x="131.7" y="49.6" transform="rotate(-90 131.7 49.6)">R3</text>
<text x="134.2" y="49.6" transform="rotate(-90 134.2 49.6)">R5</text>
<text x="136.8" y="49.6" transform="rotate(-90 136.8 49.6)">R7</text>
<text x="139.3" y="49.6" transform="rotate(-90 139.3 49.6)">R9</text>
<text x="146.9" y="50.2" transform="rotate(-90 146.9 50.2)">R11</text>
<text x="149.5" y="50.2" transform="rotate(-90 149.5 50.2)">R13</text>
<text x="152" y="50.2" transform="rotate(-90 152 50.2)">R15</text>
<text x="154.5" y="50.2" transform="rotate(-90 154.5 50.2)">R17</text>
<text x="265.4" y="49.1">C2</text>
<text x="265.4" y="51.7">10u</text>
<text x="275.6" y="49.1">C3</text>
<text x="275.6" y="51.7">100n</text>
<text x="47.9" y="59.5" transform="rotate(-90 47.9 59.5)">Raspberry_IO_Port</text>
<text x="227.4" y="59.3">CC1</text>
<text x="239.5" y="59.3">5k1</text>
<text x="240" y="57.3">R1</text>
<text x="260.9" y="58.3">GND</text>
<text x="271" y="58.3">GND</text>
<text x="215.5" y="65" transform="rotate(-90 215.5 65)">SHIELD</text>
<text x="223.1" y="65" transform="rotate(-90 223.1 65)">GND</text>
<text x="227.4" y="61.8">CC2</text>
<text x="239.5" y="61.8">5k1</text>
<text x="240" y="63.9">R2</text>
<text x="245.6" y="68.2">GND</text>
<text x="36.1" y="83.4">GND</text>
<text x="53.8" y="83.4">GND</text>
<text x="96.1" y="83.3" transform="rotate(-90 96.1 83.3)">RN2</text>
<text x="119" y="83.1" transform="rotate(-90 119 83.1)">6k8</text>
<text x="212.6" y="79.6">GND</text>
<text x="220.2" y="79.6">GND</text>
<text x="41" y="92.3">GPIB_CONN1</text>
<text x="41.8" y="93.7">1</text>
<text x="95.8" y="91">GND</text>
<text x="95.8" y="101.4">+5V</text>
<text x="96.1" y="111.2" transform="rotate(-90 96.1 111.2)">RN3</text>
<text x="119" y="111" transform="rotate(-90 119 111)">3k3</text>
<text x="132.9" y="111.1" transform="rotate(-90 132.9 111.1)">100</text>
<text x="135.5" y="111.1" transform="rotate(-90 135.5 111.1)">100</text>
<text x="138" y="111.1" transform="rotate(-90 138 111.1)">100</text>
<text x="140.6" y="111.1" transform="rotate(-90 140.6 111.1)">100</text>
<text x="148.2" y="111.1" transform="rotate(-90 148.2 111.1)">100</text>
<text x="150.7" y="111.1" transform="rotate(-90 150.7 111.1)">100</text>
<text x="153.3" y="111.1" transform="rotate(-90 153.3 111.1)">100</text>
<text x="155.8" y="111.1" transform="rotate(-90 155.8 111.1)">100</text>
<text x="47.9" y="117.4" transform="rotate(-90 47.9 117.4)">CENTRONICS_02X12</text>
<text x="131.7" y="115.6" transform="rotate(-90 131.7 115.6)">R4</text>
<text x="134.2" y="115.6" transform="rotate(-90 134.2 115.6)">R6</text>
<text x="136.8" y="115.6" transform="rotate(-90 136.8 115.6)">R8</text>
<text x="139.3" y="116.2" transform="rotate(-90 139.3 116.2)">R10</text>
<text x="146.9" y="116.2" transform="rotate(-90 146.9 116.2)">R12</text>
<text x="149.5" y="116.2" transform="rotate(-90 149.5 116.2)">R14</text>
<text x="152" y="116.2" transform="rotate(-90 152 116.2)">R16</text>
<text x="154.5" y="116.2" transform="rotate(-90 154.5 116.2)">R18</text>
<text x="36.1" y="129.1">GND</text>
<text x="53.8" y="129.1">GND</text>
<text x="52.6" y="140.8">+5V</text>
<text x="96.1" y="149.3" transform="rotate(-90 96.1 149.3)">RN4</text>
<text x="119" y="149.1" transform="rotate(-90 119 149.1)">6k8</text>
<text x="37.7" y="152.3" transform="rotate(-90 37.7 152.3)">LED1</text>
<text x="42.8" y="153.8" transform="rotate(-90 42.8 153.8)">ACT_LED</text>
<text x="64.4" y="152.3" transform="rotate(-90 64.4 152.3)">LED2</text>
<text x="69.4" y="154.2" transform="rotate(-90 69.4 154.2)">PWR_LED</text>
<text x="40.2" y="160" transform="rotate(-90 40.2 160)">1k</text>
<text x="42.3" y="160.7" transform="rotate(-90 42.3 160.7)">R21</text>
<text x="66.9" y="160" transform="rotate(-90 66.9 160)">1k</text>
<text x="68.9" y="160.7" transform="rotate(-90 68.9 160.7)">R20</text>
<text x="95.8" y="157.1">GND</text>
<text x="37.3" y="167.2">GND</text>
<text x="64" y="167.2">GND</text>
<text x="115.6" y="169.8">H1</text>
<text x="115.6" y="172.3">MountingHole</text>
<text x="23.3" y="178.7">MK1</text>
<text x="42.4" y="178.7">MK2</text>
<text x="61.4" y="178.7">MK3</text>
<text x="80.5" y="178.7">MK4</text>
<text x="115.6" y="176.1">H2</text>
<text x="115.6" y="178.7">MountingHole</text>
<text x="16.1" y="180.6">Mounting_Hole_PAD</text>
<text x="35.2" y="180.6">Mounting_Hole_PAD</text>
<text x="54.2" y="180.6">Mounting_Hole_PAD</text>
<text x="73.3" y="180.6">Mounting_Hole_PAD</text>
<text x="115.6" y="182.5">H3</text>
<text x="115.6" y="185">MountingHole</text>
<text x="23.4" y="191.4">GND</text>
<text x="42.4" y="191.4">GND</text>
<text x="61.5" y="191.4">GND</text>
<text x="80.5" y="191.4">GND</text>
<text x="115.6" y="188.8">H4</text>
<text x="115.6" y="191.4">MountingHole</text>
</g>
<g font-size="1.8" fill="#a90000">
<text x="41.8" y="26.4">1</text>
<text x="41.8" y="29">3</text>
<text x="50.7" y="26.4">2</text>
<text x="50.7" y="29">4</text>
<text x="236.8" y="26.4">1</text>
<text x="258.4" y="26.4">3</text>
<text x="41.8" y="31.5">5</text>
<text x="41.8" y="34">7</text>
<text x="50.7" y="31.5">6</text>
<text x="50.7" y="34">8</text>
<text x="236.8" y="30.2">2</text>
<text x="41.2" y="39.1">11</text>
<text x="41.2" y="41.7">13</text>
<text x="41.8" y="36.6">9</text>
<text x="50.1" y="36.6">10</text>
<text x="50.1" y="39.1">12</text>
<text x="50.1" y="41.7">14</text>
<text x="97.5" y="40.1" transform="rotate(-90 97.5 40.1)">1</text>
<text x="41.2" y="44.2">15</text>
<text x="41.2" y="46.7">17</text>
<text x="50.1" y="44.2">16</text>
<text x="50.1" y="46.7">18</text>
<text x="233.7" y="45.5">A9</text>
<text x="41.2" y="49.3">19</text>
<text x="41.2" y="51.8">21</text>
<text x="50.1" y="49.3">20</text>
<text x="50.1" y="51.8">22</text>
<text x="97.5" y="48.3" transform="rotate(-90 97.5 48.3)">2</text>
<text x="100.1" y="48.3" transform="rotate(-90 100.1 48.3)">3</text>
<text x="102.6" y="48.3" transform="rotate(-90 102.6 48.3)">4</text>
<text x="105.2" y="48.3" transform="rotate(-90 105.2 48.3)">5</text>
<text x="107.7" y="48.3" transform="rotate(-90 107.7 48.3)">6</text>
<text x="110.2" y="48.3" transform="rotate(-90 110.2 48.3)">7</text>
<text x="112.8" y="48.3" transform="rotate(-90 112.8 48.3)">8</text>
<text x="115.3" y="48.3" transform="rotate(-90 115.3 48.3)">9</text>
<text x="41.2" y="54.4">23</text>
<text x="41.2" y="56.9">25</text>
<text x="41.2" y="59.4">27</text>
<text x="50.1" y="54.4">24</text>
<text x="50.1" y="56.9">26</text>
<text x="50.1" y="59.4">28</text>
<text x="233.7" y="58.2">A5</text>
<text x="41.2" y="62">29</text>
<text x="41.2" y="64.5">31</text>
<text x="50.1" y="62">30</text>
<text x="50.1" y="64.5">32</text>
<text x="233.6" y="60.7">B5</text>
<text x="41.2" y="67.1">33</text>
<text x="41.2" y="69.6">35</text>
<text x="50.1" y="67.1">34</text>
<text x="50.1" y="69.6">36</text>
<text x="214.4" y="69.9" transform="rotate(-90 214.4 69.9)">S1</text>
<text x="222" y="70.4" transform="rotate(-90 222 70.4)">A12</text>
<text x="41.2" y="72.1">37</text>
<text x="41.2" y="74.7">39</text>
<text x="50.1" y="72.1">38</text>
<text x="50.1" y="74.7">40</text>
<text x="97.5" y="77.5" transform="rotate(-90 97.5 77.5)">2</text>
<text x="100.1" y="77.5" transform="rotate(-90 100.1 77.5)">3</text>
<text x="102.6" y="77.5" transform="rotate(-90 102.6 77.5)">4</text>
<text x="105.2" y="77.5" transform="rotate(-90 105.2 77.5)">5</text>
<text x="107.7" y="77.5" transform="rotate(-90 107.7 77.5)">6</text>
<text x="110.2" y="77.5" transform="rotate(-90 110.2 77.5)">7</text>
<text x="112.8" y="77.5" transform="rotate(-90 112.8 77.5)">8</text>
<text x="115.3" y="77.5" transform="rotate(-90 115.3 77.5)">9</text>
<text x="97.5" y="85.8" transform="rotate(-90 97.5 85.8)">1</text>
<text x="50.1" y="93.7">13</text>
<text x="41.8" y="96.3">2</text>
<text x="41.8" y="98.8">3</text>
<text x="41.8" y="101.3">4</text>
<text x="50.1" y="96.3">14</text>
<text x="50.1" y="98.8">15</text>
<text x="50.1" y="101.3">16</text>
<text x="41.8" y="103.9">5</text>
<text x="41.8" y="106.4">6</text>
<text x="50.1" y="103.9">17</text>
<text x="50.1" y="106.4">18</text>
<text x="97.5" y="106.1" transform="rotate(-90 97.5 106.1)">1</text>
<text x="41.8" y="109">7</text>
<text x="41.8" y="111.5">8</text>
<text x="50.1" y="109">19</text>
<text x="50.1" y="111.5">20</text>
<text x="41.2" y="116.6">10</text>
<text x="41.2" y="119.1">11</text>
<text x="41.8" y="114">9</text>
<text x="50.1" y="114">21</text>
<text x="50.1" y="116.6">22</text>
<text x="50.1" y="119.1">23</text>
<text x="97.5" y="114.4" transform="rotate(-90 97.5 114.4)">2</text>
<text x="100.1" y="114.4" transform="rotate(-90 100.1 114.4)">3</text>
<text x="102.6" y="114.4" transform="rotate(-90 102.6 114.4)">4</text>
<text x="105.2" y="114.4" transform="rotate(-90 105.2 114.4)">5</text>
<text x="107.7" y="114.4" transform="rotate(-90 107.7 114.4)">6</text>
<text x="110.2" y="114.4" transform="rotate(-90 110.2 114.4)">7</text>
<text x="112.8" y="114.4" transform="rotate(-90 112.8 114.4)">8</text>
<text x="115.3" y="114.4" transform="rotate(-90 115.3 114.4)">9</text>
<text x="41.2" y="121.7">12</text>
<text x="50.1" y="121.7">24</text>
<text x="97.5" y="143.6" transform="rotate(-90 97.5 143.6)">2</text>
<text x="100.1" y="143.6" transform="rotate(-90 100.1 143.6)">3</text>
<text x="102.6" y="143.6" transform="rotate(-90 102.6 143.6)">4</text>
<text x="105.2" y="143.6" transform="rotate(-90 105.2 143.6)">5</text>
<text x="107.7" y="143.6" transform="rotate(-90 107.7 143.6)">6</text>
<text x="110.2" y="143.6" transform="rotate(-90 110.2 143.6)">7</text>
<text x="112.8" y="143.6" transform="rotate(-90 112.8 143.6)">8</text>
<text x="115.3" y="143.6" transform="rotate(-90 115.3 143.6)">9</text>
<text x="97.5" y="151.8" transform="rotate(-90 97.5 151.8)">1</text>
</g>
</svg>
